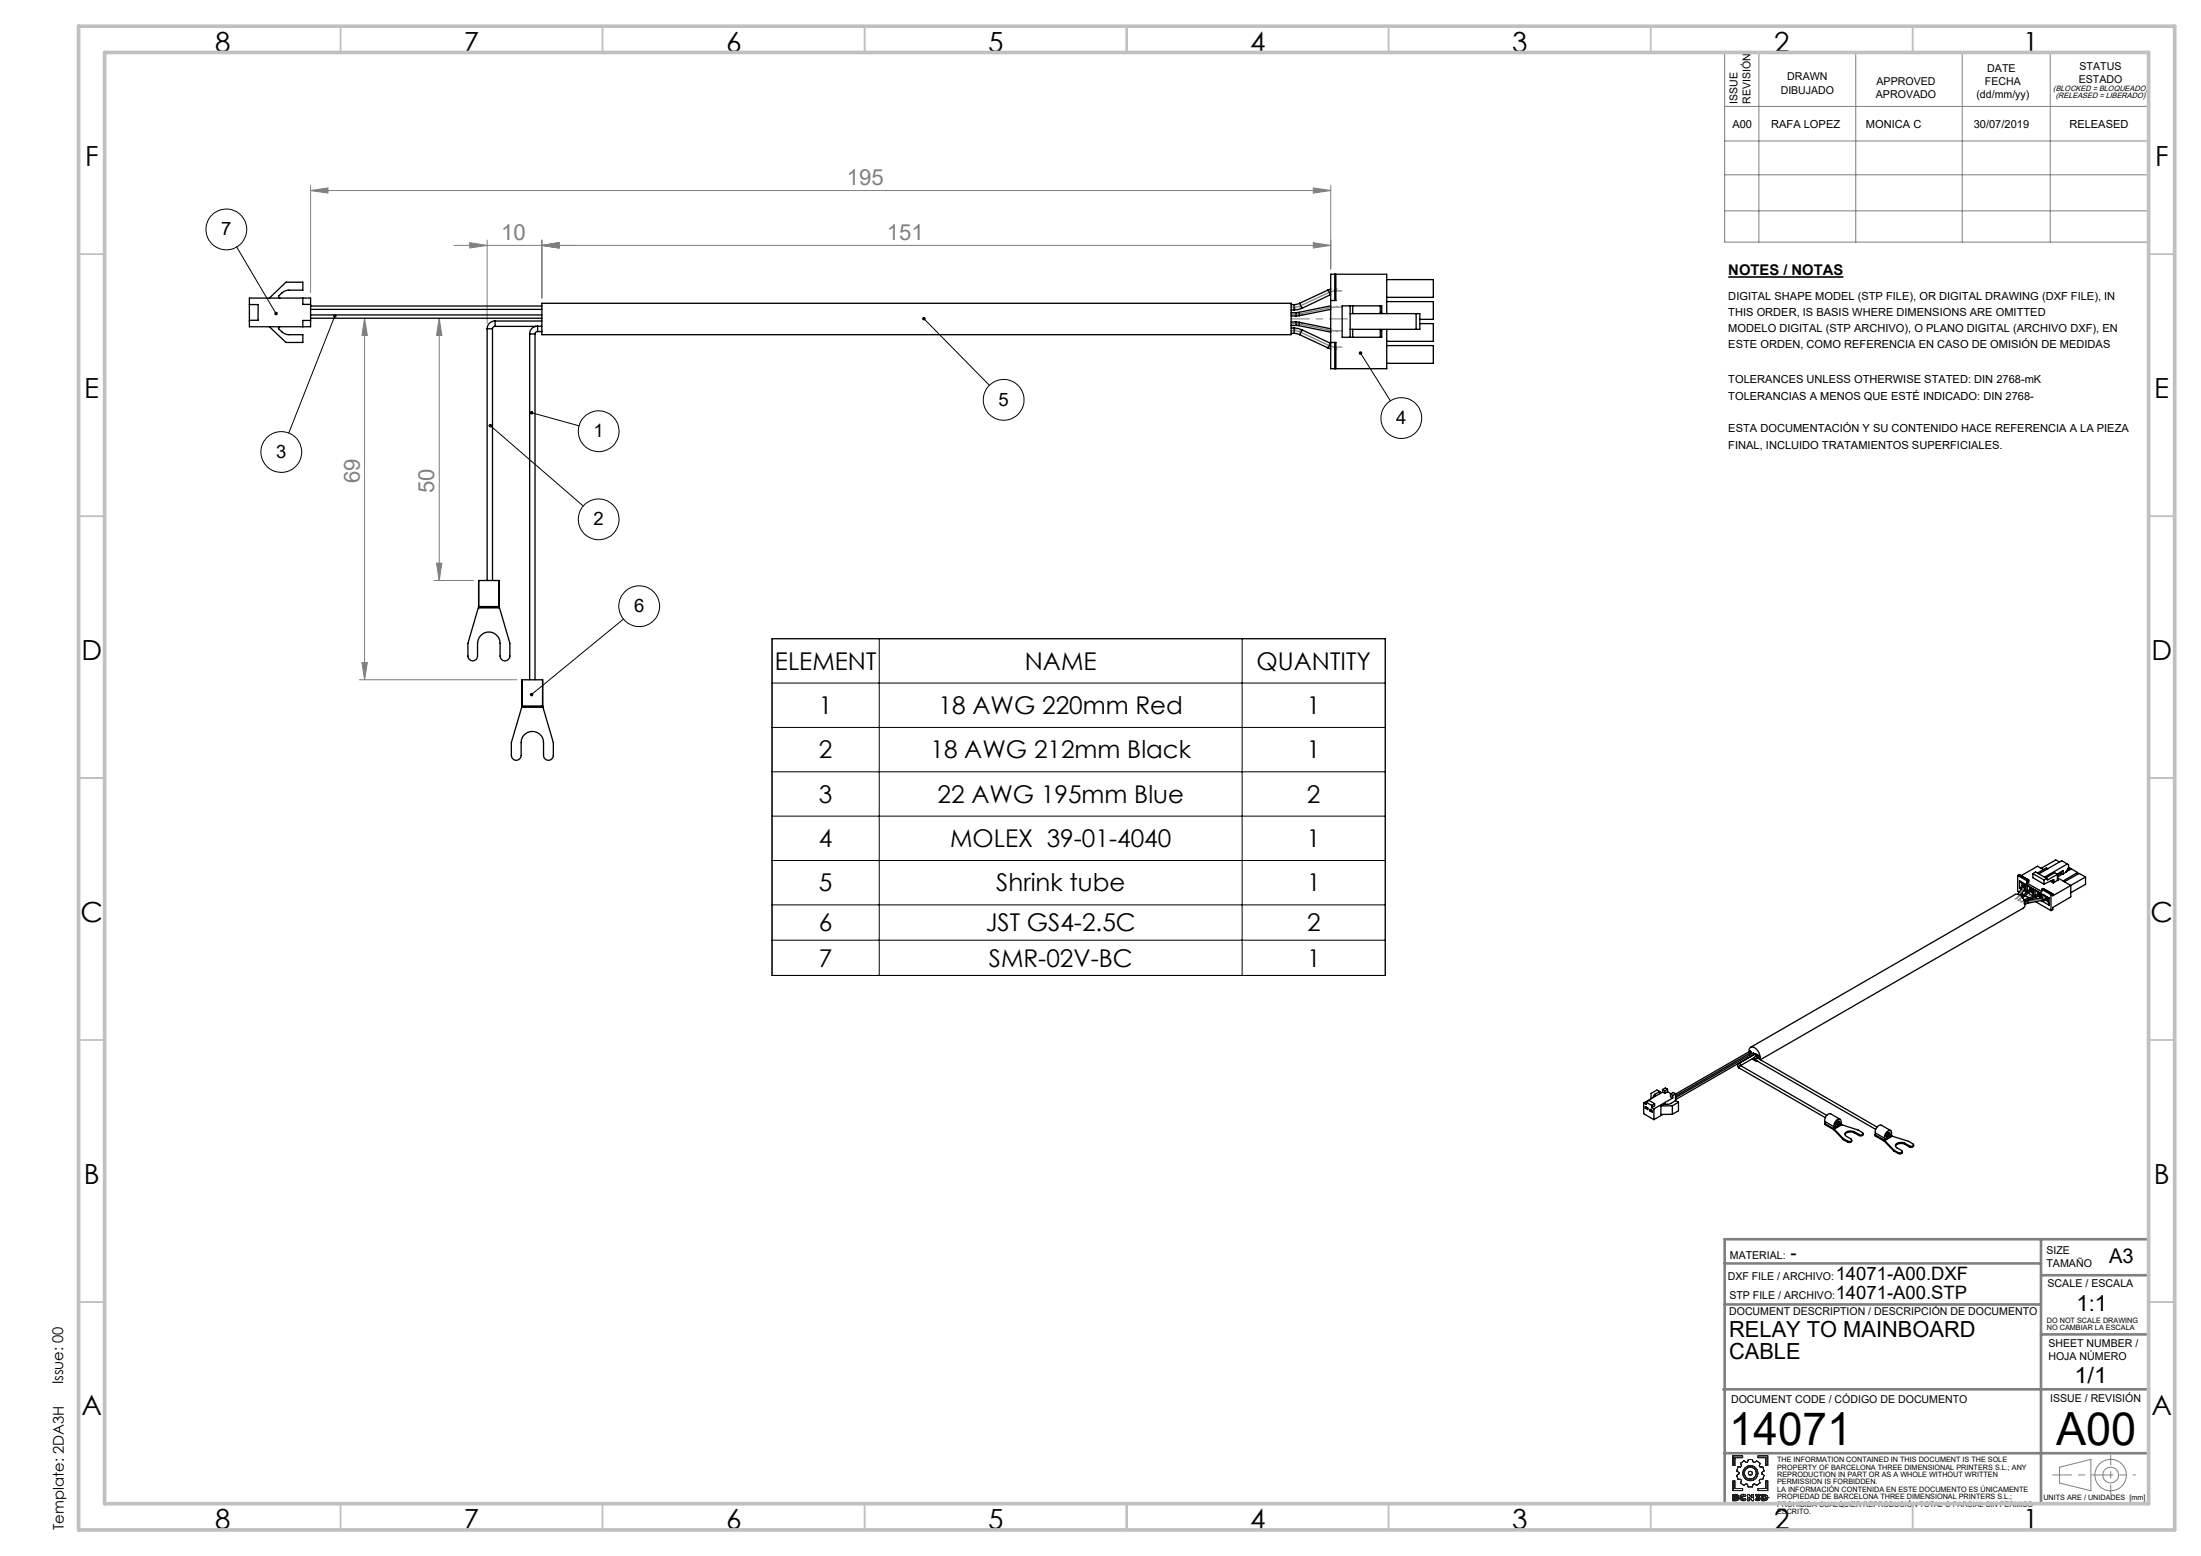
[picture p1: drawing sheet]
<svg xmlns="http://www.w3.org/2000/svg" width="420mm" height="297mm" viewBox="0 0 420 297" stroke-linecap="round" stroke-linejoin="round" font-family="sans-serif">
<path d="M329.8 52.9h22" fill="none" stroke="#000" stroke-width=".32"/>
<g fill="none" stroke="#191924" stroke-width=".19">
<path d="M330.7 277.9h1.8v.3h-1.5v1.5h-.3zM332.1 279.3l.7-.5 .4 .3 .3-.1 .1-.4h.8l.1 .4 .3 .1 .4-.3 .7 .5-.2 .5 .2 .2h.5l.2 .8-.4 .3v.2l.4 .3-.2 .8h-.5l-.2 .2 .1 .5-.6 .4-.4-.3-.3 .1-.1 .5h-.8l-.2-.5-.2-.1-.4 .3-.7-.4 .2-.5-.2-.2h-.5l-.2-.8 .4-.3v-.2l-.4-.3 .2-.8h.5l.2-.2zM335.5 277.9h1.8v1.8h-.3v-1.5h-1.5zM330.7 282.7h.3v1.4h1.5v.4h-1.8zM331 285.5l.4 .1-.4 .1zM331 286l.4 .1-.4 .1zM331.3 285.3l.3 .1 .1 .1M331.3 285.3h.2l.2 .2M331.3 285.3h-.6v1.2l.9-.1 .2-.3M331.4 285.6h.1M331.4 286.1h.1M331.7 285.5l-.2 .3 .3 .3"/>
<path d="M331.7 285.5h.1M331.8 286.1h.1M332 285.9l.2 .3 .4 .3 .6-.3M332 285.9l.1 .3 .2 .2a.69 .69 0 0 0 .9-.2M332 285.9h.1M332.4 285.9l.1 .2 .2 .1 .2-.2M332.4 285.9l.1 .2 .4-.1M332.4 285.9h.1M332.9 285.7l-.2-.2-.3 .1v.3M332.9 285.7l-.4-.1-.1 .3M332.9 286l.3 .2M333.2 285.5l-.5-.3-.5 .2-.2 .5"/>
<path d="M333.2 285.5a.67 .67 0 0 0-1.1 0l-.1 .4M333.2 285.5l-.3 .2M333.5 285.3h.3l.5 .6v-.6h.3v1.2h-.3l-.5-.7v.7h-.3zM335.1 286l.3 .2 .2-.1-.2 .1zM335.1 286l-.2 .2M335.5 284.1h1.5v-1.4h.3v1.8h-1.8zM335.6 286.1l-.4-.2v-.2l.3-.2h-.5v-.2h.8v.2l-.2 .2 .3 .4M335.6 286.1h.1M335.9 286.1l-.2 .3-.3 .1-.5-.3M335.9 286.1l-.2 .3-.4 .1-.4-.3M335.9 286.1h.1M336.2 285.3h.5l.5 .2 .2 .4-.3 .4-.9 .2z"/>
<path d="M336.6 285.5l.3 .1v.5h-.3zM337 285.9h.1M337.4 285.9h.1"/>
<circle cx="334" cy="281.2" r=".39"/>
<circle cx="334" cy="281.2" r="1.45"/>
<circle cx="334" cy="281.2" r="1.14"/>
</g>
<g fill="none" stroke="#808080" stroke-width=".19">
<path d="M329.1 10h80.9v36.2h-80.9zM335.6 10v36.2M354.1 10v36.2M374.4 10v36.2M391.2 10v36.2M59.3 36.4l3.3-.5v1zM59.3 35.4v20.5M59.3 36.4h194.6M250.6 35.9l3.3 .5-3.3 .5zM253.9 35.4v16M329.1 20.3h80.9M329.1 26.9h80.9"/>
<path d="M329.1 33.4h80.9M86.6 46.8h167.3M89.6 46.3l3.4 .5-3.4 .5zM93 45.8v16M103.4 46.8l3.3-.5v1zM103.4 45.8v11.1M247.3 58.8l-.6 .3M248 58.6h.6M250.6 46.3l3.3 .5-3.3 .5zM253.3 58.6h.2M253.3 55.5h.6M255.2 55.1l-.6 .3"/>
<path d="M255.2 58.5h-.3M329.1 40.2h80.9M69.6 60.7l.5 3.3h-1zM69.6 60.7v69M83.8 60.7l.5 3.3h-1zM83.8 60.7v50.1M246.6 61.6l.3 .1M246.7 62.7l.6 .3M246.9 60.1l-.3 .1M248 63.1h.6M248.3 61.8h.3M248.3 60h.3"/>
<path d="M253.3 66.2h.6M253.3 63.1h.2M254.6 66.4l.6 .3M254.9 63.3h.3M82.8 110.8h7.5M83.3 107.5h1l-.5 3.3zM68.6 129.7h30M69.1 126.5h1l-.5 3.2zM385 171.4l-.2 .2M385.3 171.8h-.1M385.4 171.1l-.3 .1M385.8 172.1h-.1"/>
<path d="M385.8 171.4h-.1M386.1 169.4l-.2 .1M386.4 169l-.1 .2M386.4 172.3h-.3M386.5 171.8h-.1M387 172l-.3 .2M387.1 170.1l-.1 .1M387.6 169.7l-.1 .1M388.7 171l-.1 .1M389.4 170.7l-.2 .1M389.9 171.6l-.2 .1M390.5 171.4l-.3 .1"/>
<path d="M393 280.1l6-1.6v6l-6-1.4z"/>
<circle cx="402.7" cy="281.6" r="3"/>
<circle cx="402.8" cy="281.5" r="1.49"/>
</g>
<g fill="none" stroke="#000" stroke-width=".19">
<path d="M45.2 47.1l7.5 12.8M63.9 60.3l-8.8 22.4M101.4 78.8l9.1 2.5M176.3 60.8l12.5 12.8M259.6 67.4l5.7 9.1M93.6 81.2l17.7 15.4M119 118.2l-17.6 14.4M147.3 121.9h117v64.3h-117zM147.3 130.4h117M147.3 138.8h117M167.8 121.9v64.3M237 121.9v64.3"/>
<path d="M147.3 147.3h117M147.3 155.8h117M147.3 164.2h117M147.3 172.7h117M147.3 179.5h117"/>
<circle cx="43.2" cy="43.8" r="3.9"/>
<circle cx="191.5" cy="76.3" r="3.9"/>
<circle cx="267.4" cy="79.8" r="3.9"/>
<circle cx="53.7" cy="86.3" r="3.9"/>
<circle cx="114.2" cy="82.3" r="3.9"/>
<circle cx="114.2" cy="99.1" r="3.9"/>
<circle cx="122" cy="115.7" r="3.9"/>
</g>
<path d="M256 58.6l-1.9 .1-6.3 1.3h-1.5M256 55.5l-1.9 .1-6.2 2.9-1.6 .1M246.3 63.1l1.6 .2 6.1 2.8 .6 .1h1.4M246.3 61.8h1.5l6.3 1.3h1.9M386.9 168.9l-.7 .5-1.1 1.8-.6 .4M388 169.6l-.7 .4-2.3 1.9M389.6 170.5l-.7 .4-3.3 1.3M390.7 171.2l-.8 .4-3.1 .6-.7 .3" fill="none" stroke="#808080" stroke-width=".25"/>
<path d="M391.7 281.5h11.1" fill="none" stroke="#808080" stroke-width=".19" stroke-dasharray="15.2 1.3 1.3 1.3" stroke-dashoffset="11.6"/>
<path d="M402.8 281.5h4.7" fill="none" stroke="#808080" stroke-width=".19" stroke-dasharray="15.2 1.3 1.3 1.3" stroke-dashoffset="14.8"/>
<path d="M402.8 277.8v7.4" fill="none" stroke="#808080" stroke-width=".19" stroke-dasharray="15.2 1.3 1.3 1.3" stroke-dashoffset="13.4"/>
<path d="M329.1 236.5h80.9v50.5h-80.9zM389.5 236.5v50.5M329.1 249h60.4M329.1 241.2h60.4M389.5 243.4h20.5M389.5 254.7h20.5M328.9 265.2h81.1M329.1 277.4h80.9" fill="none" stroke="#808080" stroke-width=".5"/>
<g fill="none" stroke="#c0c0c0" stroke-width=".35">
<path d="M65 5v5M115 5v5M165 5v5M215 5v5M265 5v5M315 5v5M365 5v5M15 48.5h5M410 48.5h5M15 98.5h5M410 98.5h5M15 148.5h5"/>
<path d="M410 148.5h5M15 198.5h5M410 198.5h5M15 248.5h5M410 248.5h5M65 287v5M115 287v5M165 287v5M215 287v5M265 287v5M315 287v5M365 287v5"/>
</g>
<path d="M15 5h400v287h-400zM20 10h390v277h-390z" fill="none" stroke="#c0c0c0" stroke-width=".7"/>
<path d="M385.4 172l3.8-2.2" fill="none" stroke="#808080" stroke-width=".19" stroke-dasharray="15.2 1.3 1.3 1.3" stroke-dashoffset="15"/>
<path d="M246.4 60.9h10.8" fill="none" stroke="#808080" stroke-width=".19" stroke-dasharray="15.2 1.3 1.3 1.3" stroke-dashoffset="11.8"/>
<g fill="#808080">
<path d="M59.3 36.4l3.3-.5v1zM250.6 35.9l3.3 .5-3.3 .5zM89.6 46.3l3.4 .5-3.4 .5zM103.4 46.8l3.3-.5v1zM103.4 46.8l3.3-.5v1zM250.6 46.3l3.3 .5-3.3 .5z"/>
<path d="M83.3 107.5h1l-.5 3.3zM83.8 60.7l.5 3.3h-1zM69.1 126.5h1l-.5 3.2zM69.6 60.7l.5 3.3h-1z"/>
</g>
<path d="M63.7 60a.35 .35 0 0 0-.1 .6 .35 .35 0 0 0 .6-.1 .35 .35 0 0 0-.2-.5l-.1 .3 .1-.3zM93.3 81a.33 .33 0 0 0 .2 .5 .33 .33 0 0 0 .4-.3 .33 .33 0 0 0-.5-.2h-.1l.3 .2zM101.1 78.6v.1l.3 .1-.3-.1a.34 .34 0 0 0 .4 .4 .34 .34 0 0 0 .2-.6 .34 .34 0 0 0-.6 .1zM101.1 132.4l.1 .4 .2-.2-.2 .2a.34 .34 0 0 0 .5 0 .34 .34 0 0 0-.1-.5 .34 .34 0 0 0-.5 .1zM176 60.6a.34 .34 0 0 0 .2 .6 .34 .34 0 0 0 .4-.4 .34 .34 0 0 0-.5-.3l.2 .3zM259.4 67.2a.34 .34 0 0 0 .2 .5 .34 .34 0 0 0 .4-.4 .34 .34 0 0 0-.6-.2l.2 .3-.2-.3zM52.5 59.6a.34 .34 0 0 0-.1 .4 .34 .34 0 0 0 .4 .1l-.1-.2 .1 .2a.34 .34 0 0 0 .2-.5 .34 .34 0 0 0-.5 0z" fill="#000"/>
<g fill="none" stroke="#000" stroke-width=".25">
<path d="M47.6 58.1h1.6v3h-1.6M47.6 56.9h11.7v5.5h-11.7zM51.4 56.9l3.2-3h3.2v1.5l-3.2 .1-.5 .2-.9 .7a.26 .26 0 0 0 0 .3 .26 .26 0 0 0 .2 .2M57.8 56.9v1.2h1.5M59.3 59.1h44.1M59.3 58.4h44.1M103.4 57.9h143v6h-143zM246.4 58.1h.5M246.4 59.2h.5M246.4 59.7h.9M246.9 58.1v1.1M247.3 59.7v.6"/>
<path d="M247.9 59.6l-.6 .1M247.9 59.6l.1 .7M248 57.9l-1.1 .2M248 57.9l.5 .9M248.5 58.8l-1.6 .4M253.4 55.3l.5 1M253.4 55.3l-5.4 2.6M253.9 56.3l-5.4 2.5M253.9 55.2l-.5 .1M253.9 58.5v-.1l-6 1.2M253.9 56.2v.1M253.9 59.1l-5.9 1.2"/>
<path d="M253.9 57.4h.8M254.7 52.3h.2M254.7 52.3h-.8v18.1h.8M254.7 52.3v5.1M254.9 52.3v5.1h-.2M254.9 52.3h9.7v7.6M257.6 58.4v6M257.6 59.9h13.3v3h-13.3M258.1 58.4v1.5M263.4 58.4h.3v1.3h-.3M263.4 58.4h-7.3v6h7.3M263.4 58.4v1.5"/>
<path d="M264.6 53.4h8.9v3.4h-8.9M264.6 57.6h8.9v3.4h-2.6M270.2 59.9v3M51.4 62.4l3.2 3h3.2v-1.5l-3.2-.1-.5-.2-.9-.8a.26 .26 0 0 1 0-.3 .26 .26 0 0 1 .2-.1M59.3 60.7h44.1M59.3 60.1h44.1M59.3 61.2h-1.5v1.2M93 62.8h1M93 62.8v48M94 62.8v48M94.5 62.3l-.3 .1-.2 .4M94.5 61.3a1.45 1.45 0 0 0-1.5 1.5"/>
<path d="M94.5 61.3v1M94.5 62.3h7.8M94.5 61.3h8.9M101.1 63.7h1M101.1 63.7v66M102.1 63.7v66M102.3 62.3a1.46 1.46 0 0 0-1.2 1.4M102.6 63.3l-.3 .1-.2 .3M102.6 62.3h-.3M102.6 62.3v1M102.6 63.3h.8M102.6 62.3h.8"/>
<path d="M246.4 62.6h.5M246.4 63.6h.5M246.4 61.5h.9M246.4 62.1h.9M246.4 60.3h.9M246.9 63.6l1.1 .3M246.9 62.6l1.6 .4M246.9 62.6v1M247.3 62.1l.6 .1M247.3 61.5h.7M247.3 61.5v.6M247.9 62.2l6 1.2v-.2"/>
<path d="M248 60.3h-.7M248 61.5l-.1 .7M248 61.5l5.9 1.3M248 63.9l5.4 2.5M248.5 63l-.5 .9M248.5 63l5.4 2.5M253.4 66.4l.5 .2M253.9 65.5l-.5 .9M253.9 65.5h.1M253.9 65.4h.8M254.7 65.4h.2v5M254.7 70.4h.2"/>
<path d="M254.7 65.4v5M258.1 62.9v1.5M263.4 63.1h.3v1.3h-.3M263.4 62.9v1.5M264.6 62.9v7.5h-9.7M264.6 66h8.9v3.4h-8.9M270.9 61.8h2.6v3.4h-8.9M91.3 116v-5.2h4v5.2M91.3 115.8h4l2 7v2.4a.94 .94 0 0 1-.9 .9 .94 .94 0 0 1-1-.9v-2.4a2.15 2.15 0 0 0-2.1-2.2 2.15 2.15 0 0 0-2.2 2.2v2.4a.92 .92 0 0 1-.9 .9 .92 .92 0 0 1-.9-.9v-2.4zM91.3 116h4M91.4 115.8l-.1 .2M95.1 115.8l.2 .2"/>
<path d="M99.6 135v-5.3h3.9v5.3M99.6 134.8h3.9l2.1 6.9v2.5a.94 .94 0 0 1-.9 .9 .94 .94 0 0 1-1-.9v-2.5a2.13 2.13 0 0 0-2.1-2.1 2.13 2.13 0 0 0-2.2 2.1v2.5a.94 .94 0 0 1-.9 .9 .94 .94 0 0 1-.9-.9v-2.5zM99.6 135h3.9M99.7 134.8l-.1 .2M103.4 134.8l.1 .2M385 167.1v3l.3 .2M385 167.1l1.8 1M385.3 167l1.8 1M385.3 167l-.3 .1M385.4 168.1l1.2 .7M385.4 168.1v1.4M385.4 169.5l.3 .2"/>
<path d="M385.4 168.1l.4 .4M385.8 170.6l.4 .2M385.8 168.5l.6 .3M385.8 169.2l-.4 .3M385.8 168.5v.7M385.9 169.4a.28 .28 0 0 1 .3-.1 .28 .28 0 0 1 .2 .3M385.9 169.4l-.8 1.3M386.2 170l.4 .2M386.3 168.8l-.5 .3 .2 .2-.2-.1M386.4 169l-.5 .4M386.4 172.2l.1 .2v.2M386.4 169.6l-.8 1.3"/>
<path d="M386.4 168.8v.3M386.4 168.8h.2M386.4 169.6l.2 .6M386.4 169.5v.1M386.4 171l.8 .4M386.5 172.6h-.1M386.6 168.8v1.4M386.8 168.1v.5M386.8 168.6l2.8 1.6v-.4M386.9 171.9l-.6 .2M386.9 171.9l.1 .5M386.9 169l1.2 .7"/>
<path d="M386.9 169v1.2M386.9 169l.4 .4M387 172.4l-.5 .2M387 170.5l1 .6M387.1 168v.3l-.3 .3M387.1 168l-.3 .1M387.2 169.9h.1l.1 .2M387.2 169.9l-1.4 1.2M387.3 169.4l.5 .3M387.3 169.4v.4M387.4 169.8l-.2 .1M387.4 169.8l.1 .2"/>
<path d="M387.4 170.1l-1.4 1.3M387.4 170.1l.1 .1M387.5 170.2l.2 .1M387.5 170l-.1 .1M387.5 171.6l.3 .1M387.7 169.6l-.3 .2M387.7 170.3l.1 .1M387.8 169.9l-.3 .1M387.8 169.7h.3M387.8 170.4l.3 .7M387.8 169.7v.7M387.8 170.2l-.1 .1"/>
<path d="M387.8 169.9l-.3 .3M387.9 166.8v.7l2.1 1.3M387.9 166.8l2.1 1.2M387.9 166.8l.5-.4 2.2 1.3M388.1 169.7v1.4M388.3 169.9l1.2 .6M388.3 169.9v1M388.3 169.9l.5 .3M388.4 171.3l.4 .2M388.4 172.1l3 1.7M388.8 170.8l-2.6 1 .1 .2 2.6-.9M388.8 170.8l.1 .3"/>
<path d="M388.8 170.2l.5 .3M388.8 170.2v.5M389 170.7l-.2 .1M389 170.7l.1 .3M389 171l.2 .2M389.1 171l-.2 .1M389.2 171.2h.1M389.3 170.5l-.3 .2M389.3 170.8l-.2 .2M389.3 170.5h.2M389.3 171.2l.1 .2M389.3 170.5v.7"/>
<path d="M389.3 171.1l-.1 .1M389.5 170.5v.8M389.5 171.9h.1M389.6 169.8l1.8 1M389.7 171.3l.1 .5M389.7 171.3l-2.8 .6M389.7 171.3h.1M389.8 171.8l-2.8 .6M389.8 170.7l1.2 .7M389.8 170.7v.6M389.8 171.8v.3M389.8 172.1l1.2 .7"/>
<path d="M389.8 170.7l.5 .4M389.9 169.6l1.8 1M389.9 169.6l-.3 .2M389.9 166l-1.1-.7-3.1 1.8M390 168v.8M390.1 171.7l-.3 .1M390.3 171.1l.5 .3M390.3 171.8l-.5 .3M390.3 171.8l.1 .1M390.3 171.1v.7M390.4 171.9l.3 .1M390.6 167.7l-.6 .3"/>
<path d="M390.7 172l.1 .1M390.8 171.4l-.5 .3 .1 .2M390.8 165.8l-.3-.1-1.7 .9M390.8 171.4h.2M390.8 172.1l.2 .7M390.8 171.4v.7M390.8 171.9l-.1 .1M390.8 171.7l-.4 .2M391 171.4v1.4M391.4 170.8v3M391.7 170.6l-.3 .2M391.8 167.9l.1 .1"/>
<path d="M391.8 167.9l-1.8 .9M391.9 168.3l-.1 .2M391.9 168.3l-.5-.2-.1 .1 .5 .3M391.9 168v.3M392.6 167.5l2.5 1.5v2.2l-3.4 2v.4l-.3 .2M392.6 167.9l.1 .1M392.6 166.9l-1.9 1.1-.1-.3M392.6 166.9v1M392.6 166.9l-.5-.3-1.7 1M392.7 168l-.9 .5M393 164.5l-.7-.4-2.8 1.6M393.1 166.5l.6 .3"/>
<path d="M393.3 166.6l-.7 .5M393.6 166.8l-1 .6M393.7 166.8v-.6l-1.2 .7M394.2 166.4l1.1-.6 1.2 .7M394.5 164.9l-4.4 2.5M394.5 164.9l.2 .2v.5l-.5 .9-.5 .3M394.5 164.9l-1.1-.6-4.3 2.5M394.7 165.6l.3 .1M395 165.7l-.5 .2M395 165.7v.3M396.5 166.5v.4M396.5 166.5l-2.8 1.7"/>
<path d="M398 167.4l-6.3 3.6v-.4M398 167.4v1.4l-2.9 1.6M398 167.4l-1.3-.7-2.8 1.6M334 199.9l50.6-29.2a1.84 1.84 0 0 1 1.7 2.4l-50.4 29.2M313.7 210.5v2.1l1.9 1.1M314 211.2l.4 .3v.3l-.4-.3zM314.1 210.4v.4l-.4-.3M314.1 210.4l1.1 .6M314.1 210.4l.6-.4 1 .7M314.1 211.4l.3 .2M314.1 211.3v.1M314.1 211.4l-.1 .1"/>
<path d="M314.9 211.7l.4 .3v.3l-.4-.2zM315 211.9l.3 .2M315 211.8v.1M315 211.9l-.1 .2M315.2 211v.4M315.2 211.4l.4 .3M315.5 209.3v.2M315.6 211.7v2M315.7 210.7v.4l-.5 .3M315.7 210.7l-.5 .3M315.8 208.9l-.3 .4M315.8 208.9v.4"/>
<path d="M316.7 208.3l-.9 .6M316.7 208.3l-.5-.2-1.1 .6-.1 1.1M316.7 208.3v.5M316.9 211.1v1.6h2.2M317.3 208.5l-3.6 2M317.3 208.5l.4 .2M317.3 208l.4 .2M317.3 208v.5M317.3 212.7l-1.7 1M317.7 210.7l-.8 .4M317.7 208.2v.5M317.7 210.7v.1"/>
<path d="M318.2 208.4l-.5 .3M318.2 208.4l.7 .4M318.2 207.9l-.4-.2-.5 .3M318.2 207.9l-.5 .3M318.2 207.9v.5M318.8 208.8v.5l.4 .3M318.8 208.8l.4 .3M319.1 211.1h-2.2M319.1 211.1v1.6M319.2 209.6l-3.6 2.1M319.2 209.1v.5M319.7 209.5l14.9-8.5h.1v.3l-15 8.6"/>
<path d="M319.7 208.8l14.3-8.2 .2 .2-.1 .1-14.4 8.3M319.7 210.1l-1 .6-1 .1v-.1M319.7 208.8l-.5 .3M319.7 208.8v1.3M319.7 210.1l.6 .3M319.7 208.8l-.4-.3-.5 .3M320.3 210.4v1.6l-1.2 .7M320.3 210.4l-1.2 .7M331.8 203l-.2 .4 .2 .4M331.8 203.8l16.5 9.5M332.1 203.4h.1M332.1 203.4a.32 .32 0 0 0-.3 .4"/>
<path d="M332.1 203.4l16.5 9.5M333.8 200.8a.69 .69 0 0 1 .2-.9 .69 .69 0 0 1 .9 .2 2.21 2.21 0 0 1 .9 2.1M333.8 201.1l.1 .2M334 201.6l.1 .1M334.4 202.1l.5 .4 .5 .1M334.8 201.9l-2.7 1.5a.28 .28 0 0 0 0-.3 .28 .28 0 0 0-.3-.1M335.1 201.5l-.1 .1a.44 .44 0 0 0 .1 .8M335.1 201.5l.3-.1a.3 .3 0 0 1 .2 .4l-.2 .2-.1-.3zM335.1 202.4l22.8 13.2M335.3 201.4l-.3-.2-3.2 1.8M335.3 201.9h.1M335.3 201.9a.3 .3 0 0 0-.2 .5"/>
<path d="M335.3 201.9l22.9 13.2M348.2 214.5l1.8 1M348.2 214.5v.1l1.8 1M348.2 214.1v.4M348.2 214.1l1.8 1M350 215.5l1.7 1.8M350 215.5h.1M350 215.5v.1M350 215.6l1.7 1.9M350 215.1v.2M350 215.3v.2M350.3 214.5l.3 .2"/>
<path d="M350.6 214.1l.2 .1M350.6 214.3l.2-.1a.23 .23 0 0 1 0 .3 .23 .23 0 0 1-.3 .1zM350.6 214h.3a.61 .61 0 0 1 0 .6 .61 .61 0 0 1-.6 .3v-.6zM351.1 213.6l-1.7-1a1.13 1.13 0 0 0-1.2 1.5M351.3 214.6v-.1a.57 .57 0 0 0-.3-.9 .57 .57 0 0 0-.8 .5l-.2 .5v.5M351.3 214.6l.1 .1-1.4 .8M351.3 214.6l-1.3 .7M351.4 214.7l3.1 1 1 .7-.3 .2-.4-.1M351.7 217.3l.9 .5M351.7 217.3v.2M351.7 217.5l.9 .5M352.6 217.8v.2"/>
<path d="M353.3 217.6l-.1 .4h-.6M353.9 216a1.31 1.31 0 0 0-1.9 .5l.2 .3 1 .6 .1 .2-.2 .3-.5-.1M353.9 216.2a1.33 1.33 0 0 0-1.8 .4M353.9 216l.9 .5M353.9 216v.2M353.9 216.2l.9 .5M354.8 216.5v.2M355.5 216.4l-.1 .3h-.6M357.8 216.6l1.8 1M357.8 216.6v.2l1.8 1M357.9 216.2l-.1 .4M357.9 216.2l1.7 1.1"/>
<path d="M359.6 217.6l1.8 1.9M359.6 217.6l.1 .1M359.6 217.6v.2M359.6 217.8l1.8 1.9M359.6 217.3v.2M359.6 217.5l.1 .2M359.9 216.7l.3 .1M360.1 216.3l.3-.2a.58 .58 0 0 1 .2 .7 .58 .58 0 0 1-.6 .3 .54 .54 0 0 1 .1-.8zM360.2 216.3l.2 .1M360.3 216.4a.19 .19 0 0 1 .1 .3 .19 .19 0 0 1-.3 0zM360.8 215.8l-1.8-1a1.17 1.17 0 0 0-1.1 1.4M360.9 216.7v-.1a.66 .66 0 0 0-.4-.8l-.6 .4-.3 .6v.5"/>
<path d="M360.9 216.7l.2 .2-1.4 .8M360.9 216.7l-1.3 .8M361 216.8l3.2 1 1 .7-.3 .3-.5-.1M361.4 219.5l.8 .5M361.4 219.5v.2M361.4 219.7l.8 .5M362.2 220v.2M363 219.8v.3l-.3 .1h-.5M363.5 218.2a1.29 1.29 0 0 0-1.8 .4l.1 .4 1.2 .8-.1 .2h-.7M363.5 218.4a1.38 1.38 0 0 0-1.8 .4M363.5 218.2l.9 .5M363.5 218.2v.2"/>
<path d="M363.5 218.4l.9 .5M364.4 218.7v.2M365.2 218.5l-.2 .4h-.6"/>
</g>
<g font-size="8.7">
<text x="330" y="275.9">14071</text>
<text x="392.3" y="275.9">A00</text>
</g>
<g font-size="5.3">
<text x="41" y="9.9">8</text>
<text x="88.5" y="9.9">7</text>
<text x="138.5" y="9.9">6</text>
<text x="188.5" y="9.9">5</text>
<text x="238.5" y="9.9">4</text>
<text x="288.5" y="9.9">3</text>
<text x="338.5" y="9.9">2</text>
<text x="386" y="9.9">1</text>
<text x="16.2" y="31.7">F</text>
<text x="411.2" y="31.7">F</text>
<text x="16.1" y="75.9">E</text>
<text x="411.1" y="75.9">E</text>
<text x="15.5" y="125.9">D</text>
<text x="410.5" y="125.9">D</text>
<text x="15.4" y="175.9">C</text>
<text x="410.4" y="175.9">C</text>
<text x="16" y="225.9">B</text>
<text x="411" y="225.9">B</text>
<text x="15.5" y="270.2">A</text>
<text x="410.5" y="270.2">A</text>
<text x="41" y="291.9">8</text>
<text x="88.5" y="291.9">7</text>
<text x="138.5" y="291.9">6</text>
<text x="188.5" y="291.9">5</text>
<text x="238.5" y="291.9">4</text>
<text x="288.5" y="291.9">3</text>
<text x="338.5" y="291.9">2</text>
<text x="386" y="291.9">1</text>
</g>
<g font-size="4.7">
<text x="147.9" y="127.8">ELEMENT</text>
<text x="195.6" y="127.8">NAME</text>
<text x="239.8" y="127.8">QUANTITY</text>
<text x="156.3" y="136.3">1</text>
<text x="179.1" y="136.3">18 AWG 220mm Red</text>
<text x="249.4" y="136.3">1</text>
<text x="156.3" y="144.7">2</text>
<text x="177.6" y="144.7">18 AWG 212mm Black</text>
<text x="249.4" y="144.7">1</text>
<text x="156.3" y="153.2">3</text>
<text x="178.9" y="153.2">22 AWG 195mm Blue</text>
<text x="249.4" y="153.2">2</text>
<text x="156.3" y="161.7">4</text>
<text x="181.3" y="161.7">MOLEX 39-01-4040</text>
<text x="249.4" y="161.7">1</text>
<text x="156.3" y="170.2">5</text>
<text x="190.1" y="170.2">Shrink tube</text>
<text x="249.4" y="170.2">1</text>
<text x="156.3" y="177.8">6</text>
<text x="188.1" y="177.8">JST GS4-2.5C</text>
<text x="249.4" y="177.8">2</text>
<text x="156.3" y="184.5">7</text>
<text x="188.7" y="184.5">SMR-02V-BC</text>
<text x="249.4" y="184.5">1</text>
</g>
<g font-size="4.2" fill="#808080">
<text x="161.6" y="35.4">195</text>
<text x="95.6" y="45.9">10</text>
<text x="169.2" y="45.9">151</text>
<text x="68.6" y="92.3" transform="rotate(-90 68.6 92.3)">69</text>
<text x="82.9" y="94.2" transform="rotate(-90 82.9 94.2)">50</text>
</g>
<g font-size="4.2">
<text x="396.2" y="250.3">1:1</text>
<text x="330" y="255.2">RELAY TO MAINBOARD</text>
<text x="330" y="259.5">CABLE</text>
<text x="395.8" y="264">1/1</text>
</g>
<text font-size="3.9" x="402.5" y="241.1">A3</text>
<g font-size="3.5">
<text x="42.2" y="44.9">7</text>
<text x="190.6" y="77.5">5</text>
<text x="113.3" y="83.4">1</text>
<text x="266.4" y="80.9">4</text>
<text x="52.7" y="87.4">3</text>
<text x="113.3" y="100.3">2</text>
<text x="121" y="116.8">6</text>
<text x="341.7" y="240.4">-</text>
<text x="350.3" y="244.3">14071-A00.DXF</text>
<text x="350.3" y="247.9">14071-A00.STP</text>
</g>
<g font-size="2.8">
<text x="329.8" y="52.6">NOTES / NOTAS</text>
<text x="12.1" y="264.2" transform="rotate(-90 12.1 264.2)">Issue: 00</text>
<text x="12.2" y="292" transform="rotate(-90 12.2 292)">Template: 2DA3H</text>
</g>
<g font-size="2.1">
<text x="339.8" y="17.9">DIBUJADO</text>
<text x="341.1" y="15.4">DRAWN</text>
<text x="358.1" y="16.3">APPROVED</text>
<text x="378.8" y="16.3">FECHA</text>
<text x="379.2" y="13.8">DATE</text>
<text x="396.7" y="15.8">ESTADO</text>
<text x="396.8" y="13.3">STATUS</text>
<text x="331.5" y="19.8" transform="rotate(-90 331.5 19.8)">ISSUE</text>
<text x="334" y="19.8" transform="rotate(-90 334 19.8)">REVISIÓN</text>
<text x="357.9" y="18.8">APROVADO</text>
<text x="377.1" y="18.8">(dd/mm/yy)</text>
<text x="330.6" y="24.3">A00</text>
<text x="338" y="24.3">RAFA LOPEZ</text>
<text x="356.1" y="24.3">MONICA C</text>
<text x="376.6" y="24.3">30/07/2019</text>
<text x="394.9" y="24.3">RELEASED</text>
<text x="329.8" y="57.2">DIGITAL SHAPE MODEL (STP FILE), OR DIGITAL DRAWING (DXF FILE), IN</text>
<text x="329.8" y="60.3">THIS ORDER, IS BASIS WHERE DIMENSIONS ARE OMITTED</text>
<text x="329.8" y="63.4">MODELO DIGITAL (STP ARCHIVO), O PLANO DIGITAL (ARCHIVO DXF), EN</text>
<text x="329.8" y="66.5">ESTE ORDEN, COMO REFERENCIA EN CASO DE OMISIÓN DE MEDIDAS</text>
<text x="329.8" y="73.2">TOLERANCES UNLESS OTHERWISE STATED: DIN 2768-mK</text>
<text x="329.8" y="76.3">TOLERANCIAS A MENOS QUE ESTÉ INDICADO: DIN 2768-</text>
<text x="329.8" y="82.5">ESTA DOCUMENTACIÓN Y SU CONTENIDO HACE REFERENCIA A LA PIEZA</text>
<text x="329.8" y="85.7">FINAL, INCLUIDO TRATAMIENTOS SUPERFICIALES.</text>
<text x="390.5" y="239.4">SIZE</text>
<text x="329.7" y="244.3">DXF FILE / ARCHIVO:</text>
<text x="330.1" y="240.4">MATERIAL:</text>
<text x="390.5" y="241.9">TAMAÑO</text>
<text x="390.7" y="245.6">SCALE / ESCALA</text>
<text x="330" y="251">DOCUMENT DESCRIPTION / DESCRIPCIÓN DE DOCUMENTO</text>
<text x="330" y="247.9">STP FILE / ARCHIVO:</text>
<text x="390.9" y="257.1">SHEET NUMBER /</text>
<text x="390.9" y="259.6">HOJA NÚMERO</text>
<text x="330.3" y="267.7">DOCUMENT CODE / CÓDIGO DE DOCUMENTO</text>
<text x="391.2" y="267.5">ISSUE / REVISIÓN</text>
</g>
<g font-size="1.5">
<text x="391.8" y="17.4">(BLOCKED = BLOQUEADO)</text>
<text x="392.3" y="18.8">(RELEASED = LIBERADO)</text>
</g>
<g font-size="1.4">
<text x="390.6" y="252.5">DO NOT SCALE DRAWING</text>
<text x="390.6" y="253.9">NO CAMBIAR LA ESCALA</text>
<text x="339.1" y="279.1">THE INFORMATION CONTAINED IN THIS DOCUMENT IS THE SOLE</text>
<text x="339.1" y="280.5">PROPERTY OF BARCELONA THREE DIMENSIONAL PRINTERS S.L.; ANY</text>
<text x="339.1" y="281.9">REPRODUCTION IN PART OR AS A WHOLE WITHOUT WRITTEN</text>
<text x="339.1" y="283.3">PERMISSION IS FORBIDDEN.</text>
<text x="339.1" y="284.7">LA INFORMACIÓN CONTENIDA EN ESTE DOCUMENTO ES ÚNICAMENTE</text>
<text x="339.1" y="286.1">PROPIEDAD DE BARCELONA THREE DIMENSIONAL PRINTERS S.L.;</text>
<text x="339.1" y="287.6">PROHIBIDA CUALQUIER REPRODUCIÓN TOTAL O PARCIAL SIN PERMISO</text>
<text x="389.9" y="286.3">UNITS ARE / UNIDADES [mm]</text>
<text x="339.1" y="289">ESCRITO.</text>
</g>
</svg>
